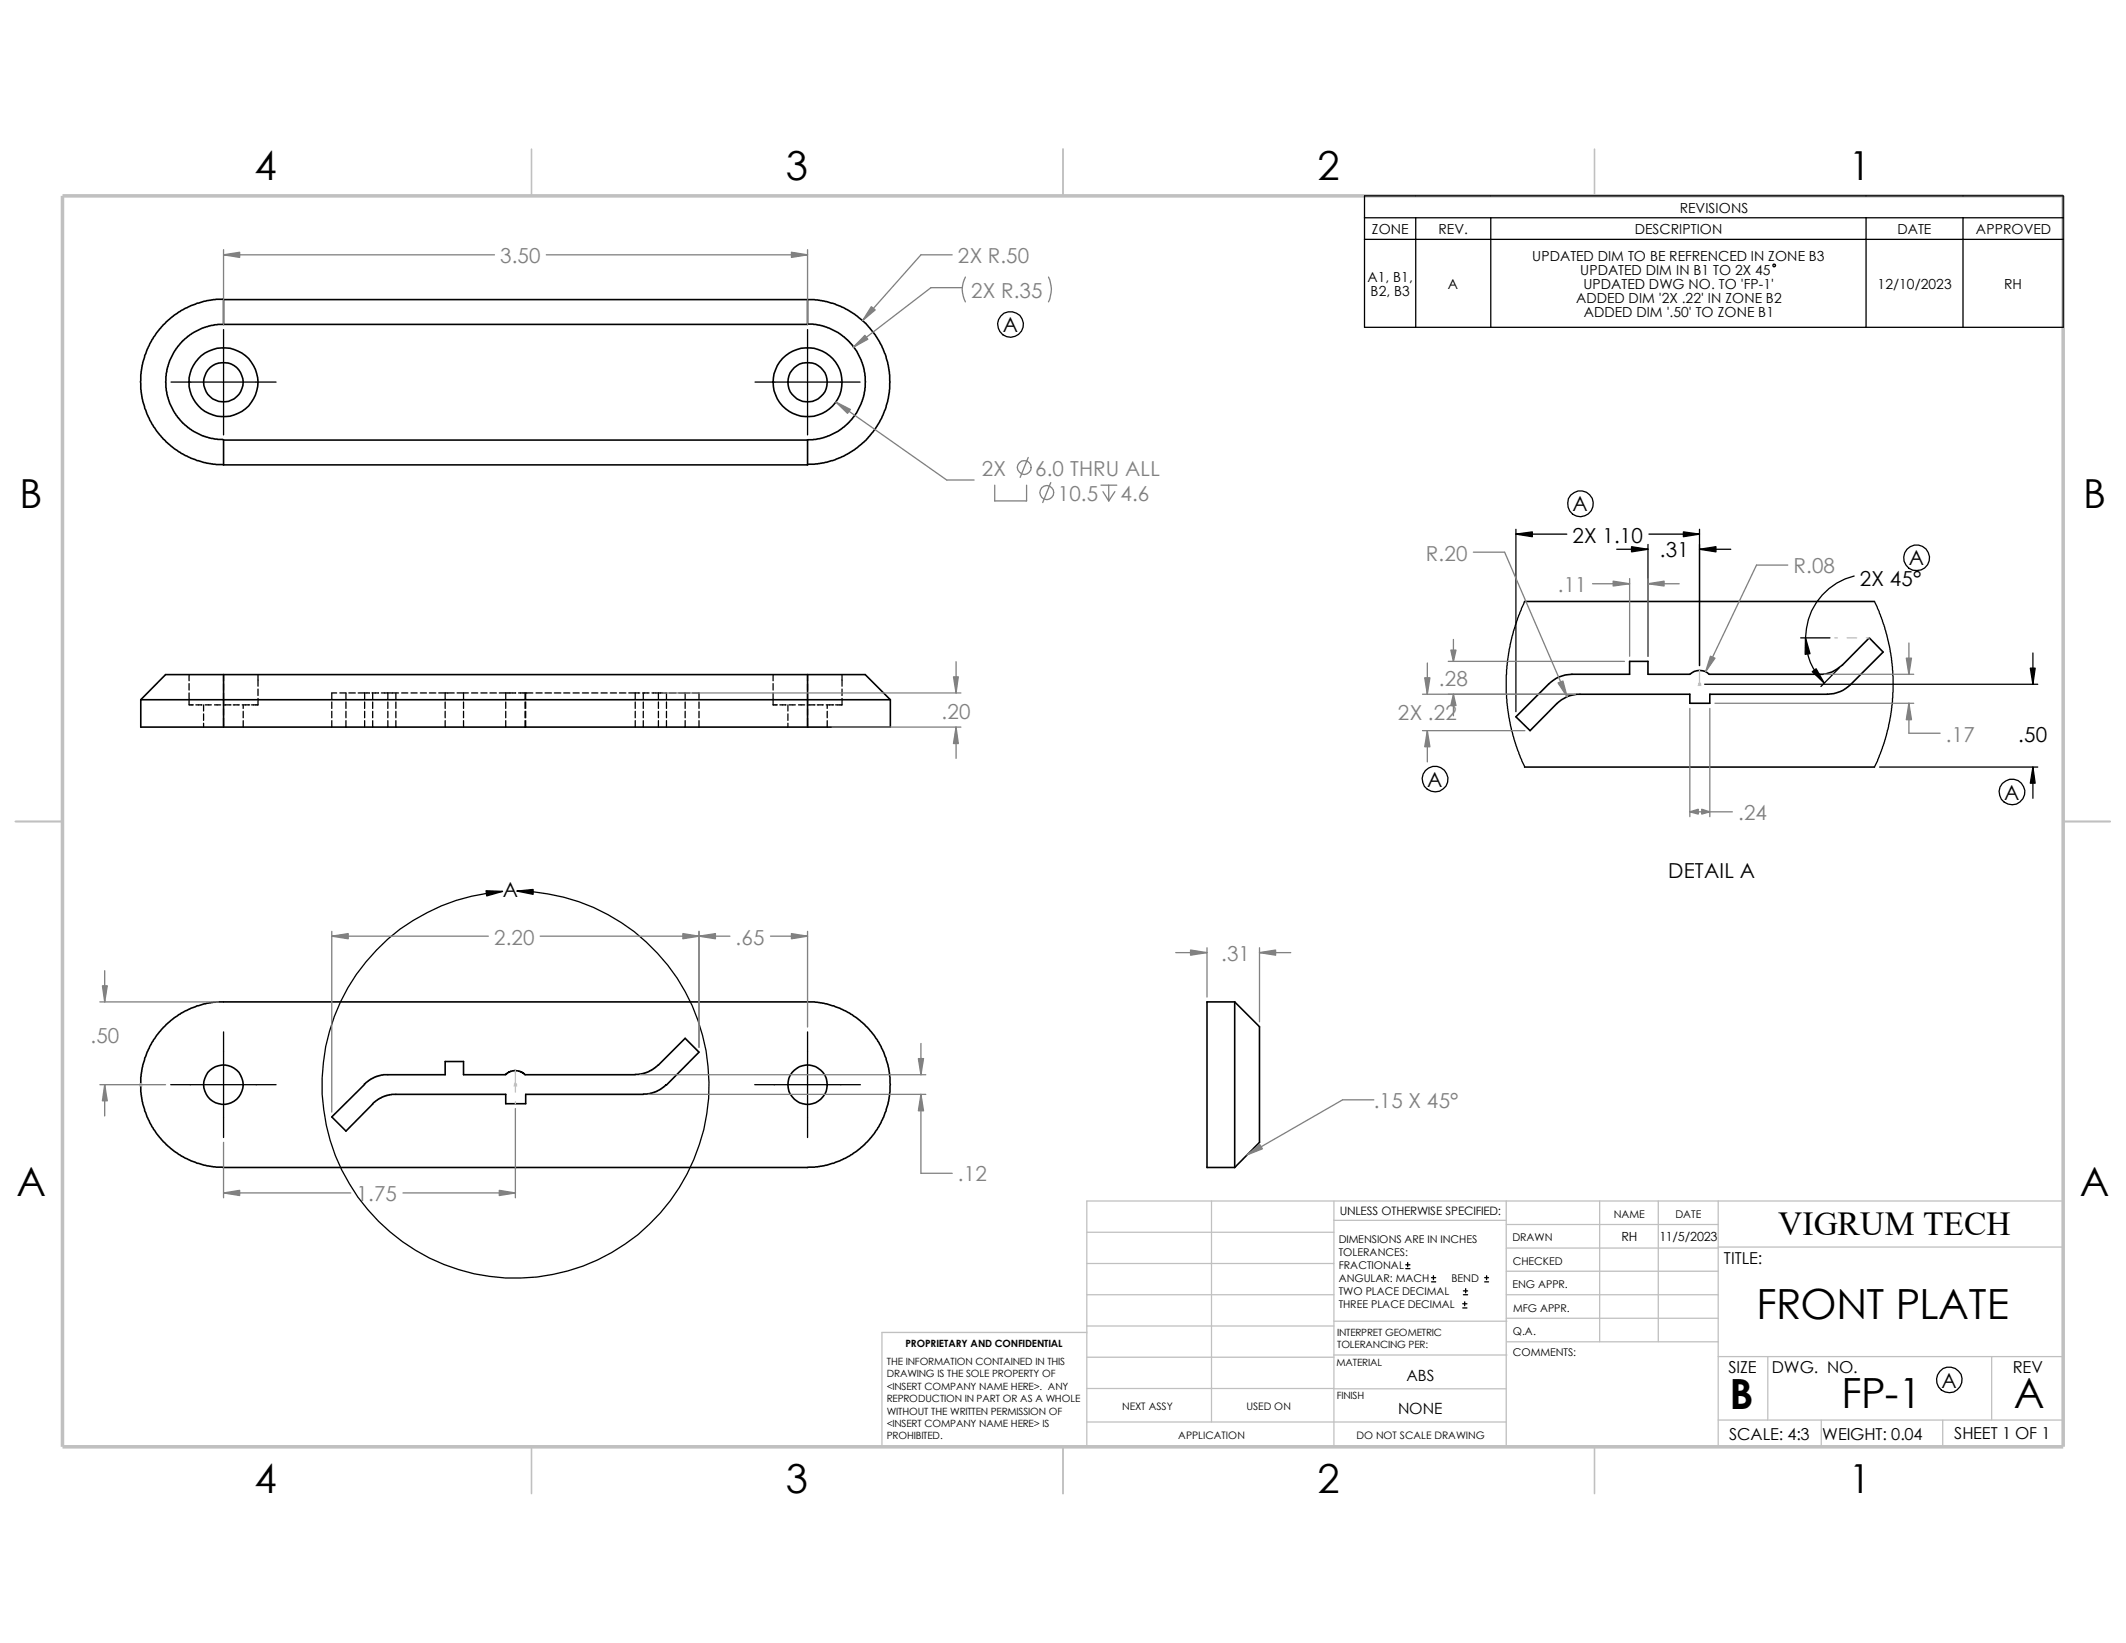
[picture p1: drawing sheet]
<svg xmlns="http://www.w3.org/2000/svg" width="279mm" height="216mm" viewBox="0 0 279 216" stroke-linecap="round" stroke-linejoin="round" font-family="sans-serif">
<g fill="none" stroke="#c0c0c0" stroke-width=".17">
<path d="M223.2 89.9h.3M223.2 89.8l.3 .3M223.4 88.1v2M223.5 89.8l-.3 .3M241.1 83.8h.4M242.7 83.8h1.3M245.3 83.8h.4M18.4 142.5h.3M18.4 142.4l.3 .3M18.5 142.4v.3M18.6 142.4l-.3 .3M67.6 142.5h.3"/>
<path d="M67.6 142.4l.3 .3M67.7 140.7v2.8M67.7 144.8v.2M67.9 142.4l-.3 .3M159.2 157.8v29.1M175.3 157.8v32.3M198 157.8v32.3M210.2 157.8v18.5M217.9 157.8v18.5M225.8 157.8v32.3M271.1 157.8h-128.3v32.3M142.8 178.4h32.5"/>
<path d="M142.8 174.2h32.5M142.8 170.1h32.5M142.8 161.9h32.5M142.8 175.1h-26.9v15M142.8 166h32.5M175.3 178.1h22.7M175.3 173.6h22.7M175.3 160.4h22.7M198 170.1h27.8M198 173.2h27.8M198 167h27.8M198 164h27.8"/>
<path d="M198 160.9h27.8M198 176.3h27.8M225.8 163.9h45.3M225.8 178.3h45.3M232.3 178.3v8.3M261.7 178.3v8.3M142.8 182.5h32.5M142.8 186.9h55.2M175.3 182.5h22.7M225.8 186.6h45.3M239.4 186.6v3.5M255.3 186.6v3.5"/>
</g>
<path d="M69.8 19.6v6.1M139.7 19.6v6.1M209.5 19.6v6.1M2 107.9h6.2M271.1 107.9h6.2M69.8 190.1v6.2M139.7 190.1v6.2M209.5 190.1v6.2" fill="none" stroke="#c0c0c0" stroke-width=".21"/>
<path d="M8.2 25.7h262.9v164.4h-262.9z" fill="none" stroke="#c0c0c0" stroke-width=".47"/>
<g fill="none" stroke="#000" stroke-width=".21">
<path d="M29.3 39.3l-2.1 .2-2.1 .7-1.6 .8-1.7 1.3-1.2 1.4-.7 1-.6 1.2-.6 2.1-.2 2.2 .2 2.1 .6 2.2 .6 1.2 .7 1 1.2 1.4 1.7 1.3 1.6 .8 2.1 .7 2.2 .2M106.1 39.4h1.3l1.2 .2 1.2 .4 1.1 .4 1.3 .8 1.6 1.3 1.2 1.4 1 1.9 .7 1.9 .2 1.2 .1 1.3-.1 1.3-.2 1.2-.7 1.9-1 1.8-1.2 1.5-1.4 1.2-1.9 1-1.9 .6-1.2 .3h-1.3M106.1 39.4v3.2h-76.7M106.1 39.4h-76.7v3.2M29.4 42.6l-1.2 .1-1.6 .4-1.4 .7-1.2 .9-1 1.4-.7 1.4-.4 1.1-.1 1.6 .1 1.6 .4 1.1 .7 1.4 1 1.3 1.2 1 1.4 .7 1.2 .3 1.5 .2M106.1 42.5l1.6 .2 1.2 .4 1.3 .6 1.4 1.2 1 1.2 .6 1.3 .4 1.2 .1 1.6-.1 1.6-.4 1.2-.6 1.3-1 1.2-1.4 1.1-1.3 .7-1.2 .4-1.6 .1M106.1 57.8h-76.7v3.3M106.1 57.8v3.3h-76.7M200.4 79h45.9M18.5 91.9v3.6h10.9M18.5 91.9h98.5M29.4 88.6h-7.6l-3.3 3.3"/>
<path d="M29.4 88.6v6.9M29.4 88.6h76.7M29.4 95.5h76.7M106.1 88.6h7.6l3.3 3.3M106.1 88.6v6.9M117 91.9v3.6h-10.9M203.5 89.9a4.4 4.4 0 0 1 3.1-1.3h7.6v-1.7h2.4v1.7h5.5a1.84 1.84 0 0 1 2.5 0h14.5a4.1 4.1 0 0 0 3-1.2l3.6-3.6 1.8 1.9-4.3 4.3a4.4 4.4 0 0 1-3 1.2h-15.5v1.2h-2.6v-1.2h-14.5a4.1 4.1 0 0 0-3 1.3l-3.5 3.5-1.9-1.8zM200.4 100.8h45.9M106.1 131.6l2.1 .2 2.2 .7 1.5 .8 1.7 1.3 1.3 1.4 .9 1.5 .7 1.6 .4 2.1 .1 2.3-.3 1.5-.6 1.8-.6 1.2-.6 1-1.3 1.4-1.7 1.3-1.5 .8-1.8 .6-1.2 .2-1.3 .1h-76.7M106.1 131.7h-77.7l-1.6 .2-1.7 .6-1.6 .8-1.7 1.3-1.2 1.4-.7 1-.6 1.2-.5 1.8-.3 1.6v2.2l.5 2.1 .7 1.6 .9 1.5 1.2 1.4 1.7 1.3 1.6 .8 2.1 .7 2.1 .2M162.3 131.7l3.2 3.2v15.2l-3.2 3.3M162.3 131.7h-3.7v21.7h3.7"/>
<path d="M162.3 131.7v21.7M47.9 142.5l-4.3 4.3 1.9 1.8 3.7-3.8 1-.7 1.3-.3h15v1.2h2.6v-1.2h15.4l.8-.1 .9-.2 .8-.5 .5-.5M66.4 141.2l.7-.4 .7-.1 .7 .1 .5 .4h14.5M66.5 141.2h-5.6v-1.7h-2.4v1.7h-8.1l-1.1 .3-.7 .4-.7 .6M83.5 141.2l1.1-.1 .7-.3 .8-.5 3.9-3.9 1.9 1.9-4.3 4.3"/>
<circle cx="29.4" cy="50.2" r="2.6"/>
<circle cx="29.4" cy="50.2" r="4.5"/>
<circle cx="106.1" cy="50.2" r="4.5"/>
<circle cx="106.1" cy="50.2" r="2.6"/>
<circle cx="29.4" cy="142.5" r="2.59"/>
<circle cx="106.1" cy="142.5" r="2.58"/>
</g>
<g fill="none" stroke="#000" stroke-width=".17">
<path d="M179.3 25.7h91.8v17.3h-91.8zM179.3 28.6h91.8M179.3 31.5h91.8M186.1 28.6v14.4M195.9 28.6v14.4M245.2 28.6v14.4M258 28.6v14.4M22.5 50.2h13.8M29.4 43.3v13.8M99.2 50.2h13.8M106.1 43.3v13.8M199.2 69.6v23.9"/>
<path d="M199.2 70.2h6.7M200.4 79l-1 2.3-.7 2.3-.5 2.3-.2 2.8v3.7l.5 2.7 .9 3.5 1 2.2M212.5 72.2h4.1M216.6 71.5v14.7M216.7 70.2h6.7M223.4 69.6v17.9M223.4 72.2h4.1M243.7 75.7a8.4 8.4 0 0 0-4 14M246.3 79l1.1 2.5 .9 3.5 .4 2.6 .1 2.3-.1 2.3-.5 3.3-.7 2.4-.7 2-.5 .9M24.8 91.1v1.5h.6M24.8 88.6v.9M24.8 89.8v.9"/>
<path d="M25.7 92.6h.8M26.8 92.6v.8M26.8 93.8v.9M26.8 95v.5M27 92.6h.8M28.2 92.6h.8M29.4 88.6v.9M29.4 89.9v.8M29.4 91.1v1.7M29.4 93.1v.9M29.4 94.4v1.1M29.4 92.6h.8"/>
<path d="M30.2 92.6h.1M30.6 92.6h.9M31.8 92.6h.9M32 92.6v.5M32 93.5v.8M32 94.7v.8M32.7 92.6h.1M33.9 91.8v.8h-.8M33.9 88.6v1.6M33.9 90.6v.8M43.6 92.2v.9M43.6 93.5v.8"/>
<path d="M43.6 94.7v.8M44.2 91.1h-.6v.8M44.7 91.1h.8v.8M45.5 92.2v.9M45.5 93.5v.8M45.5 94.7v.8M45.8 91.1h.9M47.1 91.1h1.5M47.9 91.1v.8M47.9 92.2v.9M47.9 93.5v.8M47.9 94.7v.8"/>
<path d="M48.9 91.1h.8M49 91.1v.8M49 92.2v.9M49 93.5v.8M49 94.7v.8M50.1 91.1h2.3M51 91.1v.8M51 92.2v.9M51 93.5v.8M51 94.7v.8M52 91.1v.8M52 92.2v.9"/>
<path d="M52 93.5v.8M52 94.7v.8M52.8 91.1h.8M54 91.1h.8M55.2 91.1h.8M56.4 91.1h.9M57.7 91.1h2M58.5 91.1v.8M58.5 92.2v.9M58.5 93.5v.8M58.5 94.7v.8M60.1 91.1h1.5"/>
<path d="M60.9 91.1v.8M60.9 92.2v.9M60.9 93.5v.8M60.9 94.7v.8M62 91.1h.8M63.2 91.1h.8M64.4 91.1h.8M65.6 91.1h2.2M66.5 91.1v.8M66.5 92.2v.9M66.5 93.5v.8M66.5 94.7v.8"/>
<path d="M68.2 91.1h1.8M69 91.1v.8M69 92.2v.9M69 93.5v.8M69 94.7v.8M69.1 91.1v.8M69.1 92.2v.9M69.1 93.5v.8M69.1 94.7v.8M70.4 91.1h.8M71.6 91.1h.9M72.9 91.1h.8"/>
<path d="M74.1 91.1h.8M75.3 91.1h.8M76.5 91.1h.8M77.8 91.1h.8M79 91.1h.8M80.2 91.1h.8M81.4 91.1h.9M82.6 91.1h1.5M83.5 91.1v.8M83.5 92.2v.9M83.5 93.5v.8M83.5 94.7v.8"/>
<path d="M84.5 91.1h.8M84.5 91.1v.8M84.5 92.2v.9M84.5 93.5v.8M84.5 94.7v.8M85.7 91.1h1.9v.8M86.5 91.1v.8M86.5 92.2v.9M86.5 93.5v.8M86.5 94.7v.8M87.6 92.2v.9M87.6 93.5v.8"/>
<path d="M87.6 94.7v.8M88 91.1h.8M89.2 91.1h1.4M90 91.1v.8M90 92.2v.9M90 93.5v.8M90 94.7v.8M91 91.1h.9v.8M91.9 92.2v.9M91.9 93.5v.8M91.9 94.7v.8M101.6 91.1v1.5h.6"/>
<path d="M101.6 88.6v.9M101.6 89.8v.9M102.5 92.6h.8M103.5 92.6v.8M103.5 93.8v.9M103.5 95v.5M103.7 92.6h.8M104.9 92.6h.8M106.1 88.6v.9M106.1 89.9v.8M106.1 91.1v1.7M106.1 93.1v.9"/>
<path d="M106.1 94.4v1.1M106.2 92.6h.8M107 92.6h.1M107.4 92.6h.8M108.6 92.6h.8M108.7 92.6v.5M108.7 93.5v.8M108.7 94.7v.8M109.4 92.6h.1M110.7 91.8v.8h-.9M110.7 88.6v1.6M110.7 90.6v.8"/>
<path d="M224 89.9h43.8M236.6 83.8h3.9M241.7 87.8l-2.4 2.4M267.2 85.8v4.1M67.9 117.1a25.4 25.4 0 0 1 23 35.9 25.4 25.4 0 0 1-42.1 6.5 25.4 25.4 0 0 1 11.1-41.2l2.1-.5 4-.7M247 100.8h20.8M267.2 100.8v4.1M29.4 135.6v13.9M106.1 135.6v13.9M22.4 142.5h13.9M99.2 142.5h13.9M184.7 166.7h.6"/>
<path d="M184.7 166.2h.6M185 165.9v.6M188.1 168.4h.6M188.1 167.9h.6M188.4 167.6v.5M192.2 171.9h.6M192.2 171.3h.6M192.3 170.1h.6M192.3 169.6h.6M192.5 171.1v.5M192.6 169.3v.6M195.1 168.4h.5"/>
<path d="M195.1 167.9h.5M195.4 167.6v.5"/>
<circle cx="233.2" cy="34.9" r=".18"/>
<circle cx="132.8" cy="42.6" r="1.69"/>
<circle cx="207.7" cy="66.2" r="1.7"/>
<circle cx="251.9" cy="73.3" r="1.7"/>
<circle cx="188.6" cy="102.4" r="1.69"/>
<circle cx="264.4" cy="104.1" r="1.69"/>
<circle cx="256.2" cy="181.3" r="1.69"/>
</g>
<g fill="none" stroke="#808080" stroke-width=".17">
<path d="M29.4 32.8v9.9M29.4 33.5h35.6M71.8 33.5h34.3M106.1 32.8v9.9M125.1 33.5h-4.1l-7.6 8.6M126.4 37.8h-4.1l-10.2 7.8M126.9 36.4a3.3 3.3 0 0 0 0 3.3M137.8 36.4a3.7 3.7 0 0 1 0 3.3M109.9 52.8l14.5 10.3h3.6M130.7 63.8v2h4.2v-2M135.1 60.1l-1 2.6M138.1 63.4l-1.1 2.6"/>
<path d="M144.7 63.8h2.1M144.9 64.6l.8 1.2M145.7 63.8v2M146.5 64.6l-.8 1.2M193.6 72.6h4.1l8.3 19M209.3 76.7h4.9M214.2 76v10.2M216.6 76.7h4.1M216.6 76v10.2M234.9 74.3h-4.1l-6.6 14M87.2 91.1h39.1M109.3 95.5h17"/>
<path d="M125.6 87v4.1M125.6 95.5v4.2M186.9 91.2h20.1M186.9 96h13.5M187.6 87.1v4.1M187.6 96v4.1M190.3 86.9h23.2M191 84v2.9M191 91.2v2.9M222.1 93.1v14.2M224.7 93.1v14.2M225.4 92.4h26.1"/>
<path d="M239.7 88.6h11.8M250.9 84.5v4.1M250.9 92.4v4h4.1M222.1 106.7h5.6M13.1 131.7h15.6M13.8 127.6v4.1M43.6 123h20.6M43.6 122.4v23.7M71 123h24.9M91.9 122.4v15.2M101.3 123h4.8M106.1 122.4v12.6"/>
<path d="M121 137.1v4.1M154.5 125.2h4.1M158.6 124.5v6.5M165.5 125.2h4.1M165.5 124.5v9.8M13.1 142.5h8.7M13.8 142.5v4.1M29.4 150.1v7.3M29.4 156.8h16.7M53 156.8h14.7M67.7 145.7v11.7M84.1 141.2h37.6"/>
<path d="M85.2 143.8h36.5M121 143.8v10.4h4.1M180.6 144.5h-4.2l-12.5 7.3"/>
<circle cx="134.6" cy="61.4" r=".9"/>
<circle cx="137.6" cy="64.7" r=".91"/>
</g>
<g fill="#808080" stroke="#808080" stroke-width=".17">
<path d="M29.4 156.8l2.1-.4v.7z"/>
<path d="M65.6 156.4l2.1 .4-2.1 .3z"/>
<path d="M113.7 44.1l.3 .5-1.9 1z"/>
<path d="M109.9 52.8l1.9 1-.4 .5z"/>
<path d="M104 33.1l2.1 .4-2.1 .3z"/>
<path d="M29.4 33.5l2.1-.4v.7z"/>
<path d="M114.5 40.3l.5 .4-1.6 1.4z"/>
<path d="M125.6 95.5l.3 2.2h-.6z"/>
<path d="M125.3 88.9h.6l-.3 2.2z"/>
<path d="M121 143.8l.4 2.2h-.7z"/>
<path d="M120.7 139.1h.7l-.4 2.1z"/>
<path d="M43.6 123l2.2-.3v.7z"/>
<path d="M89.7 122.7l2.2 .3-2.2 .4z"/>
<path d="M91.9 123l2.1-.3v.7z"/>
<path d="M104 122.7l2.1 .3-2.1 .4z"/>
<path d="M13.8 142.5l.3 2.2h-.6z"/>
<path d="M13.5 129.5h.6l-.3 2.2z"/>
<path d="M165.5 125.2l2.1-.4v.7z"/>
<path d="M156.5 124.8l2.1 .4-2.1 .3z"/>
<path d="M163.9 151.8l1.7-1.4 .3 .6z"/>
<path d="M191 91.2l.3 1.5h-.6z"/>
<path d="M250.9 92.4l.3 2.2h-.7z"/>
<path d="M216.6 76.7l2.1-.3v.6z"/>
<path d="M204.8 89.7l.6-.2 .6 2.1z"/>
<path d="M222.1 106.7l1.1-.4v.7z"/>
<path d="M223.6 106.3l1.1 .4-1.1 .3z"/>
<path d="M250.5 86.5h.7l-.3 2.1z"/>
<path d="M224.8 86.2l.6 .3-1.2 1.8z"/>
<path d="M212 76.4l2.2 .3-2.2 .3z"/>
<path d="M190.7 85.4h.6l-.3 1.5z"/>
<path d="M187.6 96l.3 2.1h-.7z"/>
<path d="M187.2 89.1h.7l-.3 2.1z"/>
</g>
<path d="M199.2 70.2l2.2-.3v.6zM214.4 71.8l2.2 .4-2.2 .3zM221.2 69.9l2.2 .3-2.2 .3zM223.4 72.2l2.1-.4v.7zM237.3 83.8l.6 2.1-.7 .1zM238.2 88.3l.5-.4 1 1.8zM266.8 87.8h.7l-.3 2.1zM63.9 117.1h2.1l-2 .6zM67.9 117.1l2.2-.2v.6zM267.2 100.8l.3 2.1h-.7z" fill="#000" stroke="#000" stroke-width=".17"/>
<g font-size="5.5">
<text x="230.8" y="173.3">FRONT PLATE</text>
<text x="227.3" y="185.2">B</text>
<text x="242" y="185.1">FP-1</text>
<text x="264.7" y="185.1">A</text>
</g>
<g font-size="5.3">
<text x="33.4" y="23.7">4</text>
<text x="103.3" y="23.7">3</text>
<text x="173.1" y="23.7">2</text>
<text x="243" y="23.7">1</text>
<text x="2.6" y="66.8">B</text>
<text x="273.8" y="66.8">B</text>
<text x="2.2" y="157.2">A</text>
<text x="273.3" y="157.2">A</text>
<text x="33.4" y="196.2">4</text>
<text x="103.3" y="196.2">3</text>
<text x="173.1" y="196.2">2</text>
<text x="243" y="196.2">1</text>
</g>
<text font-size="4.4" x="233.7" y="162.2">VIGRUM TECH</text>
<g font-size="2.7" fill="#808080">
<text x="65.7" y="34.5">3.50</text>
<text x="125.9" y="34.5">2X R.50</text>
<text x="127.6" y="39.1">2X R.35</text>
<text x="129" y="62.5">2X</text>
<text x="136.1" y="62.5">6.0 THRU ALL</text>
<text x="139" y="65.8">10.5</text>
<text x="147.3" y="65.8">4.6</text>
<text x="187.4" y="73.7">R.20</text>
<text x="204.7" y="77.8">.11</text>
<text x="235.7" y="75.4">R.08</text>
<text x="123.7" y="94.5">.20</text>
<text x="183.7" y="94.6">2X .22</text>
<text x="189.1" y="90.2">.28</text>
<text x="255.7" y="97.5">.17</text>
<text x="228.4" y="107.7">.24</text>
<text x="64.9" y="124.1">2.20</text>
<text x="96.7" y="124.1">.65</text>
<text x="160.5" y="126.3">.31</text>
<text x="11.9" y="137.1">.50</text>
<text x="180.6" y="145.6">.15 X 45°</text>
<text x="125.9" y="155.2">.12</text>
<text x="46.9" y="157.9">1.75</text>
</g>
<g font-size="2.7">
<text x="131.8" y="43.6">A</text>
<text x="206.7" y="71.3">2X 1.10</text>
<text x="206.7" y="67.2">A</text>
<text x="218.1" y="73.2">.31</text>
<text x="244.4" y="77">2X 45°</text>
<text x="250.9" y="74.3">A</text>
<text x="265.3" y="97.5">.50</text>
<text x="187.6" y="103.4">A</text>
<text x="263.4" y="105.1">A</text>
<text x="66.1" y="117.9">A</text>
<text x="219.2" y="115.4">DETAIL A</text>
<text x="255.1" y="182.3">A</text>
</g>
<g font-size="2.2">
<text x="226.6" y="166.1">TITLE:</text>
<text x="227.2" y="180.4">SIZE</text>
<text x="232.8" y="180.4">DWG. NO.</text>
<text x="264.5" y="180.5">REV</text>
<text x="227.2" y="189.2">SCALE: 4:3</text>
<text x="239.5" y="189.2">WEIGHT: 0.04</text>
<text x="256.8" y="189.1">SHEET 1 OF 1</text>
</g>
<g font-size="2">
<text x="183.7" y="185.8">NONE</text>
<text x="184.8" y="181.5">ABS</text>
</g>
<g font-size="1.8">
<text x="220.8" y="27.9">REVISIONS</text>
<text x="180.3" y="30.8">ZONE</text>
<text x="189.1" y="30.8">REV.</text>
<text x="201.4" y="34.3">UPDATED DIM TO BE REFRENCED IN ZONE B3</text>
<text x="214.8" y="30.8">DESCRIPTION</text>
<text x="249.4" y="30.8">DATE</text>
<text x="259.7" y="30.8">APPROVED</text>
<text x="179.7" y="37.1">A1, B1,</text>
<text x="180.1" y="38.9">B2, B3</text>
<text x="190.3" y="38">A</text>
<text x="207.1" y="39.8">ADDED DIM '2X .22' IN ZONE B2</text>
<text x="207.7" y="36.2">UPDATED DIM IN B1 TO 2X 45</text>
<text x="208.1" y="38">UPDATED DWG NO. TO 'FP-1'</text>
<text x="208.2" y="41.6">ADDED DIM '.50' TO ZONE B1</text>
<text x="246.8" y="38">12/10/2023</text>
<text x="263.4" y="38">RH</text>
</g>
<g font-size="1.7">
<text x="213.1" y="163">RH</text>
<text x="218.1" y="163.1">11/5/2023</text>
</g>
<text font-size="1.5" x="176.1" y="159.7">UNLESS OTHERWISE SPECIFIED:</text>
<g font-size="1.4">
<text x="212.1" y="160">NAME</text>
<text x="220.2" y="160.1">DATE</text>
<text x="175.9" y="163.4">DIMENSIONS ARE IN INCHES</text>
<text x="175.9" y="165.1">TOLERANCES:</text>
<text x="175.9" y="166.8">FRACTIONAL</text>
<text x="198.8" y="163.1">DRAWN</text>
<text x="198.8" y="166.3">CHECKED</text>
<text x="175.9" y="171.9">THREE PLACE DECIMAL</text>
<text x="175.9" y="170.2">TWO PLACE DECIMAL</text>
<text x="175.9" y="168.5">ANGULAR: MACH</text>
<text x="190.7" y="168.5">BEND</text>
<text x="198.8" y="169.3">ENG APPR.</text>
<text x="198.8" y="172.4">MFG APPR.</text>
<text x="198.8" y="178.1">COMMENTS:</text>
<text x="198.8" y="175.4">Q.A.</text>
<text x="147.5" y="185.3">NEXT ASSY</text>
<text x="163.8" y="185.3">USED ON</text>
<text x="154.9" y="189.1">APPLICATION</text>
<text x="178.3" y="189.1">DO NOT SCALE DRAWING</text>
</g>
<g font-size="1.3">
<text x="116.5" y="179.3">THE INFORMATION CONTAINED IN THIS</text>
<text x="119" y="177">PROPRIETARY AND CONFIDENTIAL</text>
<text x="175.6" y="179.5">MATERIAL</text>
<text x="175.7" y="175.5">INTERPRET GEOMETRIC</text>
<text x="175.7" y="177.1">TOLERANCING PER:</text>
<text x="116.5" y="181">DRAWING IS THE SOLE PROPERTY OF</text>
<text x="116.5" y="182.6">&lt;INSERT COMPANY NAME HERE&gt;. ANY</text>
<text x="116.5" y="184.2">REPRODUCTION IN PART OR AS A WHOLE</text>
<text x="116.5" y="185.9">WITHOUT THE WRITTEN PERMISSION OF</text>
<text x="175.7" y="183.9">FINISH</text>
<text x="116.5" y="187.5">&lt;INSERT COMPANY NAME HERE&gt; IS</text>
<text x="116.5" y="189.1">PROHIBITED.</text>
</g>
</svg>
